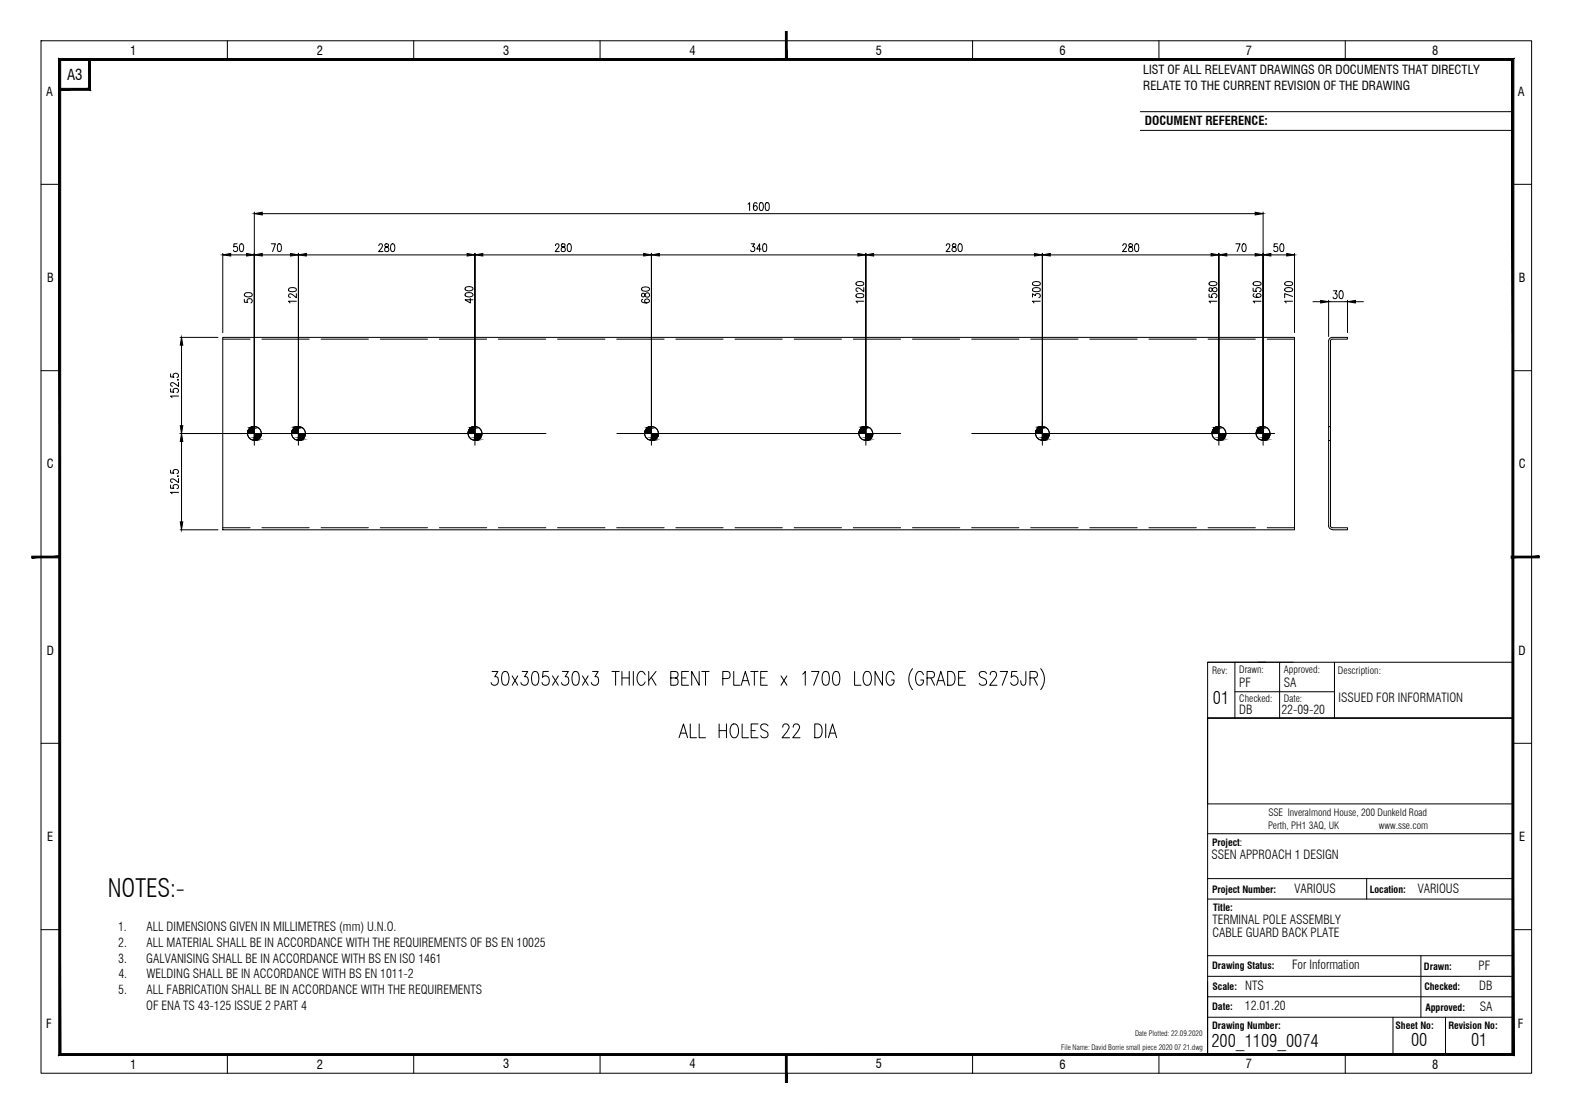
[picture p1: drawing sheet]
<svg xmlns="http://www.w3.org/2000/svg" width="420mm" height="297mm" viewBox="0 0 420 297" stroke-linecap="round" stroke-linejoin="round" font-family="sans-serif">
<!-- layer: Border -->
<g fill="none" stroke="#000" stroke-width=".27">
<path d="M304.4 29.8h99.4M304.4 34.8h99.4M322.4 176.7h81.4M345.2 176.7h-22.8v14.9h81.4h-81.4v89.8h81.4M356.2 176.7v14.9M403.8 213.5v18.1M322.4 222.5h81.4M322.4 234.5h81.4M322.4 239.9h81.4M364.8 234.5v5.4M322.4 255.1h81.4M379.3 255.1v16.4"/>
<path d="M322.4 260.6h81.4M322.4 266h81.4M322.4 271.5h81.4M371.8 271.5v9.9M385.9 271.5v9.9"/>
</g>
<!-- layer: Border Grid -->
<g fill="none" stroke="#000" stroke-width=".27">
<path d="M11 10.9h397.8v275.5h-397.8zM60.7 10.9v5M110.4 10.9v5M160.2 10.9v5M259.6 10.9v5M309.4 10.9v5M359.1 10.9v5M11 49.2h4.9M403.8 49.2h5M11 98.9h4.9M403.8 98.9h5M11 198.4h4.9"/>
<path d="M403.8 198.4h5M11 248.1h4.9M403.8 248.1h5M60.7 281.4v5M110.4 281.4v5M160.2 281.4v5M259.6 281.4v5M309.4 281.4v5M359.1 281.4v5"/>
</g>
<!-- layer: Border -->
<g fill="#000" stroke="#000" stroke-width=".27">
<path d="M15.7 15.6l.5 .5 387.9-.5zM16.2 16.1l387.9-.5-.5 .5zM404.1 15.6l-.5 .5 .5 265.6zM403.6 16.1l.5 265.6-.5-.5zM15.7 281.7h388.4l-.5-.5zM16.2 281.2h387.4l-387.9 .5zM15.7 15.6v266.1l.5-.5zM15.7 15.6l.5 .5v265.1z"/>
<path d="M15.9 23.6v.5l7.8-.5zM15.9 24.1l7.8-.5 .5 .5zM23.7 15.9v7.7l.5 .5zM23.7 15.9h.5v8.2z"/>
</g>
<!-- layer: 0 -->
<g fill="#000" stroke="#000" stroke-width=".27">
<path d="M209.7 8.4v7.5h.4zM209.7 8.4h.4v7.5z"/>
<path d="M8.5 148.9h7.4v-.5zM8.5 148.4h7.4l-7.4 .5z"/>
<path d="M403.4 148.9h7.5v-.5zM403.4 148.4h7.5l-7.5 .5z"/>
<path d="M209.7 281.4v7.5h.4zM209.7 281.4h.4v7.5z"/>
</g>
<path d="M329.6 176.7v14.9M335.9 176.7h2M341.6 176.7v14.9M403.8 176.7v14.9M322.4 191.6h81.4v22.9h-81.4zM329.6 184.6h26.6" fill="none" stroke="#000" stroke-width=".27"/>
<!-- layer: PDF35_Text -->
<g fill="none" stroke="#000" stroke-width=".27">
<path d="M131.3 179.2h1.6l-.8 1.4h.4a1.17 1.17 0 0 1 .5 1.7 1.17 1.17 0 0 1-1.8 .2l-.1-.3M134.3 179.4l.7-.2a2.22 2.22 0 0 1 .7 3l-.3 .5-.7 .2a1.78 1.78 0 0 1-.8-2.1zM139.4 179.2h1.5l-.9 1.4a1.15 1.15 0 0 1 1.1 1.3 1.15 1.15 0 0 1-1.3 1l-.6-.4-.1-.3M142.3 179.4l.7-.2a1.76 1.76 0 0 1 .8 2.1l-.4 1.4-.7 .2a1.78 1.78 0 0 1-.8-2.1zM146.4 179.2h-1.4l-.2 1.6a1.07 1.07 0 0 1 1.4-.3 1.07 1.07 0 0 1 .4 1.3 .99 .99 0 0 1-.8 1.1 .99 .99 0 0 1-1.1-.7M150.1 179.2h1.6l-.8 1.4h.4a1.17 1.17 0 0 1 .5 1.7 1.17 1.17 0 0 1-1.8 .2l-.1-.3M153.1 179.4l.7-.2a1.76 1.76 0 0 1 .8 2.1l-.4 1.4-.7 .2a1.78 1.78 0 0 1-.8-2.1zM158.2 179.2h1.5l-.9 1.4h.5a1.18 1.18 0 0 1 .4 1.7 1.18 1.18 0 0 1-1.7 .2l-.2-.3M163.4 179.2h1.9M164.3 179.2v3.7M166 179.2v3.7M168 179.2v3.7"/>
<path d="M169.1 179.2v3.7M173.2 179.2v3.7M175.1 179.2l-1.9 2.5M183.8 179.2h-1.8v3.7h1.8M186.6 179.2v3.7l-2-3.7v3.7M187.3 179.2h2M188.3 179.2v3.7M195.9 179.2v3.7h1.7M200.4 179.2h1.9M201.4 179.2v3.7M204.8 179.2h-1.7v3.7h1.7M214.3 179.9l.7-.7v3.7"/>
<path d="M216.6 179.2h2l-1.4 3.7M219.9 179.4l.4-.2 .7 .2a3.8 3.8 0 0 1 0 3.3l-.7 .2a1.78 1.78 0 0 1-.9-2.1zM222.7 179.4l.4-.2 .7 .2a3.8 3.8 0 0 1 0 3.3l-.7 .2a1.78 1.78 0 0 1-.9-2.1zM228.1 179.2v3.7h1.7M230.9 179.4a1.13 1.13 0 0 1 1.3 0 1.13 1.13 0 0 1 .4 1.2 2.19 2.19 0 0 1-.8 2.3 1.17 1.17 0 0 1-1.4-1.4 2.82 2.82 0 0 1 .5-2.1zM235.6 179.2v3.7l-2-3.7v3.7M243.6 178.4a4.5 4.5 0 0 0 0 5.7M253 179.2h.9a2.17 2.17 0 0 1 0 3.7h-.9zM257.7 179.2h-1.8v3.7h1.8M263.3 179.7a1.02 1.02 0 0 0-1.1-.5 1.02 1.02 0 0 0-.8 .9l.2 .5 1.1 .5a.95 .95 0 0 1 .6 1.2 .95 .95 0 0 1-1.2 .6l-.7-.5M267 179.2h1.9l-1.4 3.7M271.5 179.2h-1.4l-.2 1.6a1.07 1.07 0 0 1 1.4-.3 1.07 1.07 0 0 1 .5 1.3 1.02 1.02 0 0 1-.9 1.1 1.02 1.02 0 0 1-1.1-.7"/>
<path d="M273.8 179.2l-.1 3.3a.6 .6 0 0 1-.5 .4 .6 .6 0 0 1-.6-.4l-.1-.8M277.8 178.4a4.5 4.5 0 0 1 0 5.7M136.7 180.4l1.5 2.5M138.2 180.4l-1.5 2.5M147.5 180.4l1.5 2.5M149 180.4l-1.5 2.5M155.5 180.4l1.5 2.5M157 180.4l-1.5 2.5M166 180.9h2M172.2 180.1a1.01 1.01 0 0 0-1-.9 1.01 1.01 0 0 0-1 .9 2.06 2.06 0 0 0 1 2.8 1.2 1.2 0 0 0 1-.9M173.8 180.8l1.3 2.1M179.1 180.9l1.6-.1 .3-.6-.3-.8-1.6-.2v3.7h1.2a1.01 1.01 0 0 0 .7-1 1.01 1.01 0 0 0-.7-1"/>
<path d="M181.3 196.9l1.1-3.7 1.1 3.7M181.7 195.7h1.4M182 180.9h1.1M184.3 193.2v3.7h1.6M186.6 193.2v3.7h1.7M192 193.2v3.7M192 195h1.9M192.9 181.1h1.3a.98 .98 0 0 0 .7-1 .98 .98 0 0 0-.7-.9h-1.3v3.7M193.9 193.2v3.7M195.4 193.4a1.15 1.15 0 0 1 1.3 0 1.15 1.15 0 0 1 .4 1.2 1.62 1.62 0 0 1-1.4 2.3 2.46 2.46 0 0 1-.3-3.5zM197.9 182.9l1.1-3.7 1.1 3.7M198.1 193.2v3.7h1.7"/>
<path d="M198.2 181.7h1.5M200.5 195h1.1M202.3 193.2h-1.8v3.7h1.8M203.1 180.9h1.1M205 193.7a1.03 1.03 0 0 0-1.1-.5 1.03 1.03 0 0 0-.8 .9l.2 .5 1.1 .6a.9 .9 0 0 1 .6 .9 .9 .9 0 0 1-.7 .8l-1-.2-.2-.4M208.5 180.4l1.5 2.5M208.9 194.1l.2-.6 .4-.3 .8 .2a.8 .8 0 0 1 .1 1.2l-1.6 2.3h2M210 180.4l-1.5 2.5M211.7 194.1l.3-.7 .8-.2a.93 .93 0 0 1 .5 1.4l-1.7 2.3h2M217.5 193.2h1a2.2 2.2 0 0 1 .7 3.1l-.7 .6h-1zM220.4 193.2v3.7M221.1 196.9l1.1-3.7 1.1 3.7"/>
<path d="M221.5 195.7h1.5M238.7 180.1a1 1 0 0 0-1-.9 1 1 0 0 0-1 .9 2.29 2.29 0 0 0 .7 2.8 1.09 1.09 0 0 0 1.3-1.4h-.8M246.5 180.1a.98 .98 0 0 0-1-.9 .98 .98 0 0 0-1 .9 2.29 2.29 0 0 0 .8 2.8 1.08 1.08 0 0 0 1.2-1.4h-.7M247.5 180.9h1.2a.88 .88 0 0 0 .8-.8 .88 .88 0 0 0-.8-.9h-1.2v3.7M248.5 180.9l1 2M250 182.9l1.1-3.7 1.2 3.7M250.4 181.7h1.5M255.9 180.9h1.1M264.3 180.1v-.2a.88 .88 0 0 1 1.2-.7 .88 .88 0 0 1 .4 1.4l-1.7 2.3h1.9M274.9 180.9h1.4a.89 .89 0 0 0 .6-.8 .89 .89 0 0 0-.6-.9h-1.4v3.7M276 180.9l.9 2"/>
</g>
<!-- layer: PDF35_EL-Steel -->
<g fill="none" stroke="#000" stroke-width=".27">
<path d="M59.5 90h286.1v51.4h-286.1zM354.7 91.1v49.3M355.2 91.1v49.3M355.6 90a.99 .99 0 0 0-.9 1M355.6 90.5l-.4 .3-.1 .2M355.7 90h4v.5h-4M354.7 113.9h.5M354.7 117.6h.5M354.7 140.3a.99 .99 0 0 0 .9 1M355.1 140.3l.1 .3 .4 .2M355.7 140.8h4v.6h-4"/>
<circle cx="67.9" cy="115.7" r="1.84"/>
<circle cx="79.7" cy="115.7" r="1.84"/>
<circle cx="126.8" cy="115.7" r="1.84"/>
<circle cx="173.9" cy="115.7" r="1.84"/>
<circle cx="231.1" cy="115.7" r="1.84"/>
<circle cx="278.3" cy="115.7" r="1.84"/>
<circle cx="325.4" cy="115.7" r="1.84"/>
<circle cx="337.1" cy="115.7" r="1.84"/>
</g>
<!-- layer: PDF35_EL-Steel-Hidd -->
<g fill="none" stroke="#000" stroke-width=".27">
<path d="M59.5 90.5h7.2M69.9 90.5h12.6M85.7 90.5h12.6M101.5 90.5h12.6M117.3 90.5h12.6M133 90.5h12.7M148.8 90.5h12.7M164.6 90.5h12.7M180.4 90.5h12.6M196.2 90.5h12.6M212 90.5h12.6M227.8 90.5h12.6"/>
<path d="M243.6 90.5h12.6M259.4 90.5h12.6M275.1 90.5h12.7M290.9 90.5h12.7M306.7 90.5h12.6M322.5 90.5h12.6M338.3 90.5h7.3M59.5 140.8h7.2M69.9 140.8h12.6M85.7 140.8h12.6M101.5 140.8h12.6M117.3 140.8h12.6"/>
<path d="M133 140.8h12.7M148.8 140.8h12.7M164.6 140.8h12.7M180.4 140.8h12.6M196.2 140.8h12.6M212 140.8h12.6M227.8 140.8h12.6M243.6 140.8h12.6M259.4 140.8h12.6M275.1 140.8h12.7M290.9 140.8h12.7M306.7 140.8h12.6"/>
<path d="M322.5 140.8h12.6M338.3 140.8h7.3"/>
</g>
<!-- layer: PDF35_EL-Holes -->
<g fill="none" stroke="#000" stroke-width=".27">
<path d="M64.8 115.7h6.2M67.9 112.6v6.2M76.6 115.7h6.1M79.7 112.6v6.2M123.7 115.7h6.2M126.8 112.6v6.2M170.8 115.7h6.2M173.9 112.6v6.2M228 115.7h6.3M231.1 112.6v6.2M275.2 115.7h6.1M278.2 112.6v6.2"/>
<path d="M322.3 115.7h6.2M325.4 112.6v6.2M334.1 115.7h6.2M337.2 112.6v6.2"/>
<circle cx="67.9" cy="115.7" r="1.84"/>
<circle cx="79.7" cy="115.7" r="1.84"/>
<circle cx="126.8" cy="115.7" r="1.84"/>
<circle cx="173.9" cy="115.7" r="1.84"/>
<circle cx="231.1" cy="115.7" r="1.84"/>
<circle cx="278.3" cy="115.7" r="1.84"/>
<circle cx="325.4" cy="115.7" r="1.84"/>
<circle cx="337.1" cy="115.7" r="1.84"/>
</g>
<g fill="#000" stroke="#000" stroke-width=".27">
<path d="M67.6 113.9h.3zM67.9 117.5h.6zM79.3 113.9h.4zM79.7 117.5h.6zM126.5 113.9h.3zM126.8 117.5h.6zM173.6 113.9h.3zM173.9 117.5h.7zM230.8 113.9h.3zM231.1 117.5h.7zM277.9 113.9h.3zM278.2 117.5h.7z"/>
<path d="M325.1 113.9h.3zM325.4 117.5h.6zM336.8 113.9h.4zM337.2 117.5h.6z"/>
<path d="M67.6 113.9l.3 .1zM67.3 114h.6zM67.3 114l.6 .1zM67 114.1h.9zM67 114.1l.9 .2v-.2zM66.7 114.3l.3-.2 .9 .2zM66.7 114.3l1.2 .2v-.2zM66.7 114.3l1.2 .2h-1.4zM66.5 114.5l1.4 .3v-.3zM66.5 114.5l1.4 .3h-1.6zM66.3 114.8l1.6 .3v-.3zM66.3 114.8l1.6 .3h-1.7zM66.2 115.1l1.7 .3v-.3zM66.2 115.1l1.7 .3h-1.8zM66.1 115.4l1.8 .3v-.3zM66.1 115.4l1.8 .3h-1.8z"/>
<path d="M67.9 117.5h.3zM67.9 117.5h.3z"/>
<path d="M67.9 115.7l1.8 .3 .1-.3zM67.9 115.7l1.8 .3h-1.8zM67.9 116l1.7 .4 .1-.4zM67.9 116l1.7 .4h-1.7zM67.9 116.4l1.6 .2 .1-.2zM67.9 116.4l1.6 .2h-1.6zM67.9 116.6l1.4 .3 .2-.3zM67.9 116.6l1.4 .3h-1.4zM67.9 116.9l1.2 .2 .2-.2zM67.9 116.9l1.2 .2h-1.2zM67.9 117.1l.9 .2 .3-.2zM67.9 117.1l.9 .2h-.9zM67.9 117.3l.6 .2 .3-.2zM67.9 117.3l.6 .2h-.6z"/>
<path d="M79.3 113.9l.4 .1zM79.1 114h.6zM79.1 114l.6 .1zM78.7 114.1h1zM78.7 114.1l1 .2v-.2zM78.5 114.3l.2-.2 1 .2zM78.5 114.3l1.2 .2v-.2zM78.5 114.3l1.2 .2h-1.4zM78.3 114.5l1.4 .3v-.3zM78.3 114.5l1.4 .3h-1.7zM78 114.8l1.7 .3v-.3zM78 114.8l1.7 .3h-1.8zM77.9 115.1l1.8 .3v-.3zM77.9 115.1l1.8 .3h-1.9zM77.8 115.4l1.9 .3v-.3zM77.8 115.4l1.9 .3h-1.9z"/>
<path d="M79.7 117.5h.3zM79.7 117.5h.3z"/>
<path d="M79.7 115.7l1.8 .3v-.3zM79.7 115.7l1.8 .3h-1.8zM79.7 116l1.7 .4 .1-.4zM79.7 116l1.7 .4h-1.7zM79.7 116.4l1.6 .2 .1-.2zM79.7 116.4l1.6 .2h-1.6zM79.7 116.6l1.4 .3 .2-.3zM79.7 116.6l1.4 .3h-1.4zM79.7 116.9l1.2 .2 .2-.2zM79.7 116.9l1.2 .2h-1.2zM79.7 117.1l.9 .2 .3-.2zM79.7 117.1l.9 .2h-.9zM79.7 117.3l.6 .2 .3-.2zM79.7 117.3l.6 .2h-.6z"/>
<path d="M126.5 113.9l.3 .1zM126.1 114h.7zM126.1 114l.7 .1zM125.8 114.1h1zM125.8 114.1l1 .2v-.2zM125.6 114.3l.2-.2 1 .2zM125.6 114.3l1.2 .2v-.2zM125.4 114.5l.2-.2 1.2 .2zM125.4 114.5l1.4 .3v-.3zM125.4 114.5l1.4 .3h-1.6zM125.2 114.8l1.6 .3v-.3zM125.2 114.8l1.6 .3h-1.8zM125 115.1l1.8 .3v-.3zM125 115.1l1.8 .3h-1.8zM125 115.4l1.8 .3v-.3zM125 115.4l1.8 .3h-1.9z"/>
<path d="M126.8 117.5h.3zM126.8 117.5h.3z"/>
<path d="M126.8 115.7l1.8 .3v-.3zM126.8 115.7l1.8 .3h-1.8zM126.8 116l1.7 .4 .1-.4zM126.8 116l1.7 .4h-1.7zM126.8 116.4l1.6 .2 .1-.2zM126.8 116.4l1.6 .2h-1.6zM126.8 116.6l1.4 .3 .2-.3zM126.8 116.6l1.4 .3h-1.4zM126.8 116.9l1.2 .2 .2-.2zM126.8 116.9l1.2 .2h-1.2zM126.8 117.1l.9 .2 .3-.2zM126.8 117.1l.9 .2h-.9zM126.8 117.3l.6 .2 .3-.2zM126.8 117.3l.6 .2h-.6z"/>
<path d="M173.6 113.9l.3 .1zM173.3 114h.6zM173.3 114l.6 .1zM173 114.1h.9zM173 114.1l.9 .2v-.2zM172.7 114.3l.3-.2 .9 .2zM172.7 114.3l1.2 .2v-.2zM172.5 114.5l.2-.2 1.2 .2zM172.5 114.5l1.4 .3v-.3zM172.5 114.5l1.4 .3h-1.6zM172.3 114.8l1.6 .3v-.3zM172.3 114.8l1.6 .3h-1.7zM172.2 115.1l1.7 .3v-.3zM172.2 115.1l1.7 .3h-1.8zM172.1 115.4l1.8 .3v-.3zM172.1 115.4l1.8 .3h-1.8z"/>
<path d="M173.9 117.5h.3zM173.9 117.5h.3z"/>
<path d="M173.9 115.7l1.8 .3 .1-.3zM173.9 115.7l1.8 .3h-1.8zM173.9 116l1.8 .4v-.4zM173.9 116l1.8 .4h-1.8zM173.9 116.4l1.6 .2 .2-.2zM173.9 116.4l1.6 .2h-1.6zM173.9 116.6l1.4 .3 .2-.3zM173.9 116.6l1.4 .3h-1.4zM173.9 116.9l1.2 .2 .2-.2zM173.9 116.9l1.2 .2h-1.2zM173.9 117.1l.9 .2 .3-.2zM173.9 117.1l.9 .2h-.9zM173.9 117.3l.7 .2 .2-.2zM173.9 117.3l.7 .2h-.7z"/>
<path d="M230.8 113.9l.3 .1zM230.5 114h.6zM230.5 114l.6 .1zM230.2 114.1h.9zM230.2 114.1l.9 .2v-.2zM229.9 114.3l.3-.2 .9 .2zM229.9 114.3l1.2 .2v-.2zM229.7 114.5l.2-.2 1.2 .2zM229.7 114.5l1.4 .3v-.3zM229.7 114.5l1.4 .3h-1.6zM229.5 114.8l1.6 .3v-.3zM229.5 114.8l1.6 .3h-1.7zM229.4 115.1l1.7 .3v-.3zM229.4 115.1l1.7 .3h-1.8zM229.3 115.4l1.8 .3v-.3zM229.3 115.4l1.8 .3h-1.8z"/>
<path d="M231.1 117.5h.3zM231.1 117.5h.3z"/>
<path d="M231.1 115.7l1.9 .3v-.3zM231.1 115.7l1.9 .3h-1.9zM231.1 116l1.8 .4 .1-.4zM231.1 116l1.8 .4h-1.8zM231.1 116.4l1.6 .2 .2-.2zM231.1 116.4l1.6 .2h-1.6zM231.1 116.6l1.4 .3 .2-.3zM231.1 116.6l1.4 .3h-1.4zM231.1 116.9l1.2 .2 .2-.2zM231.1 116.9l1.2 .2h-1.2zM231.1 117.1l1 .2 .2-.2zM231.1 117.1l1 .2h-1zM231.1 117.3l.7 .2 .3-.2zM231.1 117.3l.7 .2h-.7z"/>
<path d="M277.9 113.9l.3 .1zM277.7 114h.5zM277.7 114l.5 .1zM277.3 114.1h.9zM277.3 114.1l.9 .2v-.2zM277.1 114.3l.2-.2 .9 .2zM277.1 114.3l1.1 .2v-.2zM276.8 114.5l.3-.2 1.1 .2zM276.8 114.5l1.4 .3v-.3zM276.8 114.5l1.4 .3h-1.6zM276.6 114.8l1.6 .3v-.3zM276.6 114.8l1.6 .3h-1.7zM276.5 115.1l1.7 .3v-.3zM276.5 115.1l1.7 .3h-1.8zM276.4 115.4l1.8 .3v-.3zM276.4 115.4l1.8 .3h-1.8z"/>
<path d="M278.2 117.5h.4zM278.2 117.5h.4z"/>
<path d="M278.2 115.7l1.9 .3v-.3zM278.2 115.7l1.9 .3h-1.9zM278.2 116l1.8 .4 .1-.4zM278.2 116l1.8 .4h-1.8zM278.2 116.4l1.7 .2 .1-.2zM278.2 116.4l1.7 .2h-1.7zM278.2 116.6l1.5 .3 .2-.3zM278.2 116.6l1.5 .3h-1.5zM278.2 116.9l1.3 .2 .2-.2zM278.2 116.9l1.3 .2h-1.3zM278.2 117.1l1 .2 .3-.2zM278.2 117.1l1 .2h-1zM278.2 117.3l.7 .2 .3-.2zM278.2 117.3l.7 .2h-.7z"/>
<path d="M325.1 113.9l.3 .1zM324.7 114h.7zM324.7 114l.7 .1zM324.4 114.1h1zM324.4 114.1l1 .2v-.2zM324.4 114.1l1 .2h-1.2zM324.2 114.3l1.2 .2v-.2zM324 114.5l.2-.2 1.2 .2zM324 114.5l1.4 .3v-.3zM324 114.5l1.4 .3h-1.6zM323.8 114.8l1.6 .3v-.3zM323.8 114.8l1.6 .3h-1.8zM323.6 115.1l1.8 .3v-.3zM323.6 115.1l1.8 .3h-1.9zM323.5 115.4l1.9 .3v-.3zM323.5 115.4l1.9 .3h-1.9z"/>
<path d="M325.4 117.5h.3zM325.4 117.5h.3z"/>
<path d="M325.4 115.7l1.8 .3v-.3zM325.4 115.7l1.8 .3h-1.8zM325.4 116l1.7 .4 .1-.4zM325.4 116l1.7 .4h-1.7zM325.4 116.4l1.6 .2 .1-.2zM325.4 116.4l1.6 .2h-1.6zM325.4 116.6l1.4 .3 .2-.3zM325.4 116.6l1.4 .3h-1.4zM325.4 116.9l1.2 .2 .2-.2zM325.4 116.9l1.2 .2h-1.2zM325.4 117.1l.9 .2 .3-.2zM325.4 117.1l.9 .2h-.9zM325.4 117.3l.6 .2 .3-.2zM325.4 117.3l.6 .2h-.6z"/>
<path d="M336.8 113.9l.4 .1zM336.5 114h.7zM336.5 114l.7 .1zM336.2 114.1h1zM336.2 114.1l1 .2v-.2zM335.9 114.3l.3-.2 1 .2zM335.9 114.3l1.3 .2v-.2zM335.9 114.3l1.3 .2h-1.5zM335.7 114.5l1.5 .3v-.3zM335.7 114.5l1.5 .3h-1.6zM335.6 114.8l1.6 .3v-.3zM335.6 114.8l1.6 .3h-1.8zM335.4 115.1l1.8 .3v-.3zM335.4 115.1l1.8 .3h-1.8zM335.4 115.4l1.8 .3v-.3zM335.4 115.4l1.8 .3h-1.9z"/>
<path d="M337.2 117.5h.3zM337.2 117.5h.3z"/>
<path d="M337.2 115.7l1.8 .3v-.3zM337.2 115.7l1.8 .3h-1.8zM337.2 116l1.7 .4 .1-.4zM337.2 116l1.7 .4h-1.7zM337.2 116.4l1.6 .2 .1-.2zM337.2 116.4l1.6 .2h-1.6zM337.2 116.6l1.4 .3 .2-.3zM337.2 116.6l1.4 .3h-1.4zM337.2 116.9l1.2 .2 .2-.2zM337.2 116.9l1.2 .2h-1.2zM337.2 117.1l.9 .2 .3-.2zM337.2 117.1l.9 .2h-.9zM337.2 117.3l.6 .2 .3-.2zM337.2 117.3l.6 .2h-.6z"/>
</g>
<!-- layer: PDF35_Dimensions -->
<g fill="none" stroke="#000" stroke-width=".27">
<path d="M67.9 56.6v56M70 57h265.1M199.7 54.5l.4-.4v2.1M202.1 54.4l-.1-.3h-.4a1.22 1.22 0 0 0 .1 2.1 .62 .62 0 0 0 .5-.8 .62 .62 0 0 0-.8-.4l-.3 .5M202.9 54.1h.4a1.37 1.37 0 0 1 0 2.1h-.2a1.77 1.77 0 0 1-.2-2.1zM204.5 54.1h.4a1.2 1.2 0 0 1 .4 1.7l-.2 .3-.4 .1a1.3 1.3 0 0 1-.4-1.7zM337.2 56.6v59.7M59.5 67.6v21.2M61.6 68h4.2M63.3 65.1h-.8l-.1 .9a.63 .63 0 0 1 .9 0 .63 .63 0 0 1-.1 .9 .63 .63 0 0 1-.9-.1M64.2 65.2l.3-.1a1.3 1.3 0 0 1 0 2h-.1a1.48 1.48 0 0 1-.2-1.9zM65.2 79.9v.7l1 .1a.62 .62 0 0 1 0-.9 .62 .62 0 0 1 .9 .2 .62 .62 0 0 1-.1 .9"/>
<path d="M65.3 78.4l.3-.3h1.4l.3 .5a1.19 1.19 0 0 1-2.1 0zM67.9 67.6v46.8v-46.8M70 68h7.5M72.4 65.1h1.1l-.7 2M74.2 65.2l.5-.1a1.37 1.37 0 0 1 0 2h-.2a1.61 1.61 0 0 1-.3-1.9zM77.1 77l.8-.2a1.01 1.01 0 0 1 1.2 .4v.2a1.37 1.37 0 0 1-2.1 0zM79.1 78.4v1.1l-1-.8-.7-.3-.4 .3v.4l.5 .3M79.7 67.6v46.8v-46.8M81.8 68h42.9M101.1 65.6l.4-.5 .5 .1 .1 .5-.2 .5-.8 .9h1.1M102.9 65.2v.6a.73 .73 0 0 1 .8 .4 .73 .73 0 0 1-.3 .9 .6 .6 0 0 1-.7-.4 .6 .6 0 0 1 .5-.7l.4-.2a.44 .44 0 0 0-.2-.7zM104.5 65.2l.4-.1a1.37 1.37 0 0 1 0 2h-.1a1.48 1.48 0 0 1-.3-1.9z"/>
<path d="M124.2 78.4l.8-.3a.88 .88 0 0 1 1.3 .6l-.2 .3-.7 .2a.98 .98 0 0 1-1.3-.6zM124.2 76.8l.8-.3a.95 .95 0 0 1 1.3 .6l-.2 .3-.7 .2a.98 .98 0 0 1-1.3-.6zM125.5 79.6v1.3l-1.4-.9h2.2M126.8 67.6v46.8v-46.8M128.9 68h42.9M148.3 65.6l.3-.5 .5 .1 .1 .2v.4l-1 1.3h1.1M149.9 65.2v.6a.75 .75 0 0 1 .9 .4 .75 .75 0 0 1-.3 .9 .67 .67 0 0 1-.8-.6 .67 .67 0 0 1 .9-.7h.2v-.6zM151.7 65.2l.3-.1a1.37 1.37 0 0 1 0 2h-.1a1.54 1.54 0 0 1-.2-1.9zM171.4 78.4a.54 .54 0 0 0-.1 .5 .54 .54 0 0 0 .5 .3l.1-.1a.84 .84 0 0 1 .5-.8 .84 .84 0 0 1 .9 .1 .65 .65 0 0 1-.5 .9 .65 .65 0 0 1-.7-.8l-.3-.2zM171.4 76.8l.8-.2a.95 .95 0 0 1 1.2 .6 1.35 1.35 0 0 1-2.1 0zM171.6 79.9l-.3 .4a1.23 1.23 0 0 0 2.1 0 .6 .6 0 0 0-.9-.5 .6 .6 0 0 0-.1 .9l.3 .2M173.9 67.6v46.8v-46.8"/>
<path d="M176 68h53M200.5 65.1h.9l-.5 .7a.63 .63 0 0 1 .6 1 .63 .63 0 0 1-1.1 0M203.1 66.5h-1.1l.8-1.4v2M203.8 65.2l.4-.1a1.37 1.37 0 0 1 0 2h-.2a1.61 1.61 0 0 1-.2-1.9zM228.6 78.6l.8-.2a.9 .9 0 0 1 1.2 .4v.2a1.37 1.37 0 0 1-2.1 0zM228.6 75.4l.8-.3a1.01 1.01 0 0 1 1.2 .5v.2a1.37 1.37 0 0 1-2.1 0zM230.6 76.8v1.1l-1.5-1.1-.6 .3 .1 .5 .4 .2M231.1 67.6v46.8v-46.8M233.2 68h42.9M252.6 65.6l.2-.4h.6l.2 .5-.2 .5-.9 .9h1.1M254.3 65.2v.6a.73 .73 0 0 1 .9 .4 .73 .73 0 0 1-.4 .9 .6 .6 0 0 1-.7-.4 .6 .6 0 0 1 .5-.7l.5-.2a.44 .44 0 0 0-.3-.7zM256 65.2l.4-.1a1.3 1.3 0 0 1 0 2h-.2a1.48 1.48 0 0 1-.2-1.9z"/>
<path d="M275.6 79.3v-.9l.8 .5a.64 .64 0 0 1 .9-.6 .64 .64 0 0 1 0 1.2M275.7 77l.8-.2a1.01 1.01 0 0 1 1.2 .4v.2a1.37 1.37 0 0 1-2.1 0zM275.7 75.4l.8-.3a1.01 1.01 0 0 1 1.2 .5v.2a1.37 1.37 0 0 1-2.1 0zM278.2 67.6v46.8v-46.8M280.4 68h42.9M299.7 65.6l.3-.5 .6 .1 .1 .5-1 1.4h1.1M301.4 65.2v.6a.74 .74 0 0 1 .9 .4 .74 .74 0 0 1-.4 .9 .67 .67 0 0 1-.7-.7 .67 .67 0 0 1 .8-.6h.2a.44 .44 0 0 0-.3-.7zM303.1 65.2l.4-.1a1.37 1.37 0 0 1 0 2h-.2a1.54 1.54 0 0 1-.2-1.9zM322.7 78.5v.8l.9 .1a.64 .64 0 0 1 .1-.9 .64 .64 0 0 1 .9 0 .64 .64 0 0 1 0 .9l-.2 .1M322.9 76.9v.8h.5a.8 .8 0 0 1 .5-.8 .8 .8 0 0 1 1 .2 .67 .67 0 0 1-.8 .8 .67 .67 0 0 1-.6-.9l-.3-.2zM322.9 75.4l.7-.3a.95 .95 0 0 1 1.3 .7 1.41 1.41 0 0 1-2.2 0zM325.4 67.6v46.8v-46.8"/>
<path d="M327.5 68h7.6M329.9 65.1h1.1l-.8 2M331.8 65.2l.3-.1a1.3 1.3 0 0 1 0 2h-.1a1.48 1.48 0 0 1-.2-1.9zM334.5 76.9v.8l.9 .1a.63 .63 0 0 1 .1-.9 .63 .63 0 0 1 .9 0 .63 .63 0 0 1 0 .9l-.2 .1M334.6 75.4l.8-.3a.93 .93 0 0 1 1.2 .7 1.3 1.3 0 0 1-1.7 .4l-.3-.2zM334.8 78.4l-.2 .1-.1 .4a1.28 1.28 0 0 0 2.1-.1 .61 .61 0 0 0-.8-.5 .61 .61 0 0 0-.2 1l.3 .1M337.2 67.6v46.8v-46.8M339.2 68h4.3M341 65.1h-.9v.9v-.2a.66 .66 0 0 1 1 .6 .66 .66 0 0 1-1 .5l-.1-.1M341.9 65.2l.4-.1a1.37 1.37 0 0 1 0 2h-.2a1.54 1.54 0 0 1-.2-1.9zM343.1 77l.7-.2a1.04 1.04 0 0 1 1.2 .4v.2a1.42 1.42 0 0 1-2.1 0zM343.1 75.4l.7-.3a1.04 1.04 0 0 1 1.2 .5v.2a1.42 1.42 0 0 1-2.1 0z"/>
<path d="M345 79.1l-2.1-.7v1.1M345.6 67.6v21.2M356 77.6h.9l-.5 .8a.61 .61 0 0 1 .5 .9 .61 .61 0 0 1-1.1 0M357.7 77.7l.4-.1a1.41 1.41 0 0 1 0 2.1h-.2a1.61 1.61 0 0 1-.2-2zM45.5 99.8v.8l.9 .1a.64 .64 0 0 1 .1-.9 .64 .64 0 0 1 .9 0 .64 .64 0 0 1 0 .9l-.2 .1M48.1 90h10.1M48.5 92.1v21.5M79.1 80.4h-2.1l.4 .5M230.6 80.4h-2.1l.4 .5M277.7 80.4h-2.1l.4 .5M324.9 80.4h-2.2l.4 .5M336.6 80.4h-2.1l.4 .5"/>
<path d="M345 80.4h-2.1l.4 .5M350.5 80.5h2M354.7 80.1v9.7M354.7 80.5h5M359.7 80.1v8.7M361.8 80.5h2.1M45.5 103.8v.8l.9 .1a.64 .64 0 0 1 .1-.9 .64 .64 0 0 1 .9 0 .64 .64 0 0 1 0 .9h-.2M47.4 101.4h.3zM47.7 105.7h-2.2l.4 .4M47.7 102v1.1l-1.6-1-.4 .1-.2 .5 .5 .4M48.1 115.7h18.5h-18.5M48.5 117.8v21.5"/>
<path d="M45.5 129.5v.8h.9a.63 .63 0 0 1 .1-.8 .63 .63 0 0 1 .8 0 .63 .63 0 0 1 .1 .8l-.2 .1M45.5 125.5v.7l.9 .1a.63 .63 0 0 1 .1-.8 .63 .63 0 0 1 .8 0 .63 .63 0 0 1 .1 .8l-.2 .1M47.5 127l.2 .1h-.3zM47.7 131.4h-2.2l.4 .4M47.7 127.7v1.1l-1.4-1h-.6l-.2 .6 .2 .3h.3M48.1 141.4h10.1"/>
</g>
<g fill="#000" stroke="#000" stroke-width=".27">
<path d="M67.9 57l2.1-.4v.8zM335.1 56.6l2.1 .4-2.1 .4zM59.5 68l2.1-.4v.7zM65.8 67.6l2.1 .4-2.1 .3zM67.9 68l2.1-.4v.7zM77.5 67.6l2.2 .4-2.2 .3zM79.7 68l2.1-.4v.7zM124.7 67.6l2.1 .4-2.1 .3zM126.8 68l2.1-.4v.7zM171.8 67.6l2.1 .4-2.1 .3zM173.9 68l2.1-.4v.7zM229 67.6l2.1 .4-2.1 .3z"/>
<path d="M231.1 68l2.1-.4v.7zM276.1 67.6l2.1 .4-2.1 .3zM278.2 68l2.2-.4v.7zM323.3 67.6l2.1 .4-2.1 .3zM325.4 68l2.1-.4v.7zM335.1 67.6l2.1 .4-2.1 .3zM337.2 68l2-.4v.7zM343.5 67.6l2.1 .4-2.1 .3zM48.5 90l.3 2.1h-.7zM352.5 80.2l2.2 .3-2.2 .4zM359.7 80.5l2.1-.3v.7zM48.5 115.7l.3 2.1h-.7z"/>
<path d="M48.1 113.6h.7l-.3 2.1zM48.1 139.3h.7l-.3 2.1z"/>
</g>
<!-- layer: PDF35_EL-Centre-Line -->
<path d="M67.9 115.7h77.8M164.7 115.7h75.7M259.4 115.7h77.8" fill="none" stroke="#000" stroke-width=".27"/>
<text font-size="6.7" x="28.8" y="239.4">NOTES:-</text>
<g font-size="4.7">
<text x="323.8" y="187.9">01</text>
<text x="323.4" y="279.4">200_1109_0074</text>
<text x="376.7" y="279.2">00</text>
<text x="392.7" y="279.2">01</text>
</g>
<text font-size="4" x="17.9" y="21.3">A3</text>
<g font-size="3.3">
<text x="34.7" y="14.6">1</text>
<text x="84.6" y="14.6">2</text>
<text x="134.3" y="14.6">3</text>
<text x="184.1" y="14.6">4</text>
<text x="233.8" y="14.6">5</text>
<text x="282.9" y="14.6">6</text>
<text x="332.6" y="14.6">7</text>
<text x="382.3" y="14.6">8</text>
<text x="305.2" y="19.8">LIST OF ALL RELEVANT DRAWINGS OR DOCUMENTS THAT DIRECTLY</text>
<text x="305.2" y="24">RELATE TO THE CURRENT REVISION OF THE DRAWING</text>
<text x="12.3" y="25.6">A</text>
<text x="405.2" y="25.6">A</text>
<text x="305.6" y="33.5">DOCUMENT REFERENCE:</text>
<text x="12.6" y="75.3">B</text>
<text x="405.4" y="75.3">B</text>
<text x="12.5" y="125">C</text>
<text x="405.4" y="125">C</text>
<text x="12.5" y="174.8">D</text>
<text x="405.4" y="174.8">D</text>
<text x="330.8" y="183.5">PF</text>
<text x="342.7" y="183.4">SA</text>
<text x="330.8" y="190.6">DB</text>
<text x="342" y="190.6">22-09-20</text>
<text x="357.3" y="187.4">ISSUED FOR INFORMATION</text>
<text x="12.6" y="224.5">E</text>
<text x="405.5" y="224.5">E</text>
<text x="323.4" y="229.2">SSEN APPROACH 1 DESIGN</text>
<text x="345.6" y="238.3">VARIOUS</text>
<text x="378.4" y="238.3">VARIOUS</text>
<text x="31.5" y="248.5">1.</text>
<text x="39.1" y="248.5">ALL DIMENSIONS GIVEN IN MILLIMETRES (mm) U.N.O.</text>
<text x="323.6" y="246.7">TERMINAL POLE ASSEMBLY</text>
<text x="323.6" y="250">CABLE GUARD BACK PLATE</text>
<text x="31.6" y="252.7">2.</text>
<text x="31.6" y="256.9">3.</text>
<text x="39" y="256.9">GALVANISING SHALL BE IN ACCORDANCE WITH BS EN ISO 1461</text>
<text x="39.1" y="252.7">ALL MATERIAL SHALL BE IN ACCORDANCE WITH THE REQUIREMENTS OF BS EN 10025</text>
<text x="31.6" y="261.1">4.</text>
<text x="39.1" y="261.1">WELDING SHALL BE IN ACCORDANCE WITH BS EN 1011-2</text>
<text x="344.9" y="258.7">For Information</text>
<text x="394.7" y="258.8">PF</text>
<text x="31.6" y="265.3">5.</text>
<text x="39" y="269.5">OF ENA TS 43-125 ISSUE 2 PART 4</text>
<text x="39.1" y="265.3">ALL FABRICATION SHALL BE IN ACCORDANCE WITH THE REQUIREMENTS</text>
<text x="332.3" y="269.7">12.01.20</text>
<text x="332.4" y="264.2">NTS</text>
<text x="394.8" y="264.3">DB</text>
<text x="395" y="269.7">SA</text>
<text x="12.3" y="274.2">F</text>
<text x="405.2" y="274.2">F</text>
<text x="34.7" y="285.2">1</text>
<text x="84.6" y="285.2">2</text>
<text x="134.3" y="285.2">3</text>
<text x="184.1" y="285.2">4</text>
<text x="233.8" y="285.2">5</text>
<text x="282.9" y="285.2">6</text>
<text x="332.6" y="285.2">7</text>
<text x="382.3" y="285.2">8</text>
</g>
<g font-size="2.7">
<text x="323.6" y="180">Rev:</text>
<text x="330.8" y="179.6">Drawn:</text>
<text x="342.7" y="179.6">Approved:</text>
<text x="357.2" y="180">Description:</text>
<text x="330.8" y="187.5">Checked:</text>
<text x="342.7" y="187.5">Date:</text>
<text x="338.5" y="221.1">Perth, PH1 3AQ, UK</text>
<text x="338.6" y="217.8">SSE Inveralmond House, 200 Dunkeld Road</text>
<text x="368.1" y="221.1">www.sse.com</text>
</g>
<g font-size="2.6">
<text x="323.5" y="225.8">Project:</text>
<text x="323.5" y="238.3">Project Number:</text>
<text x="365.6" y="238.3">Location:</text>
<text x="323.8" y="243.1">Title:</text>
<text x="323.5" y="258.7">Drawing Status:</text>
<text x="380.1" y="258.8">Drawn:</text>
<text x="323.5" y="269.6">Date:</text>
<text x="323.7" y="264.2">Scale:</text>
<text x="380.2" y="264.3">Checked:</text>
<text x="380.5" y="269.7">Approved:</text>
<text x="323.5" y="274.5">Drawing Number:</text>
<text x="372.5" y="274.5">Sheet No:</text>
<text x="386.6" y="274.5">Revision No:</text>
</g>
<g font-size="2">
<text x="283.2" y="280.1">File Name: David Borrie small piece 2020 07 21.dwg</text>
<text x="303" y="276.6">Date Plotted: 22.09.2020</text>
</g>
</svg>
